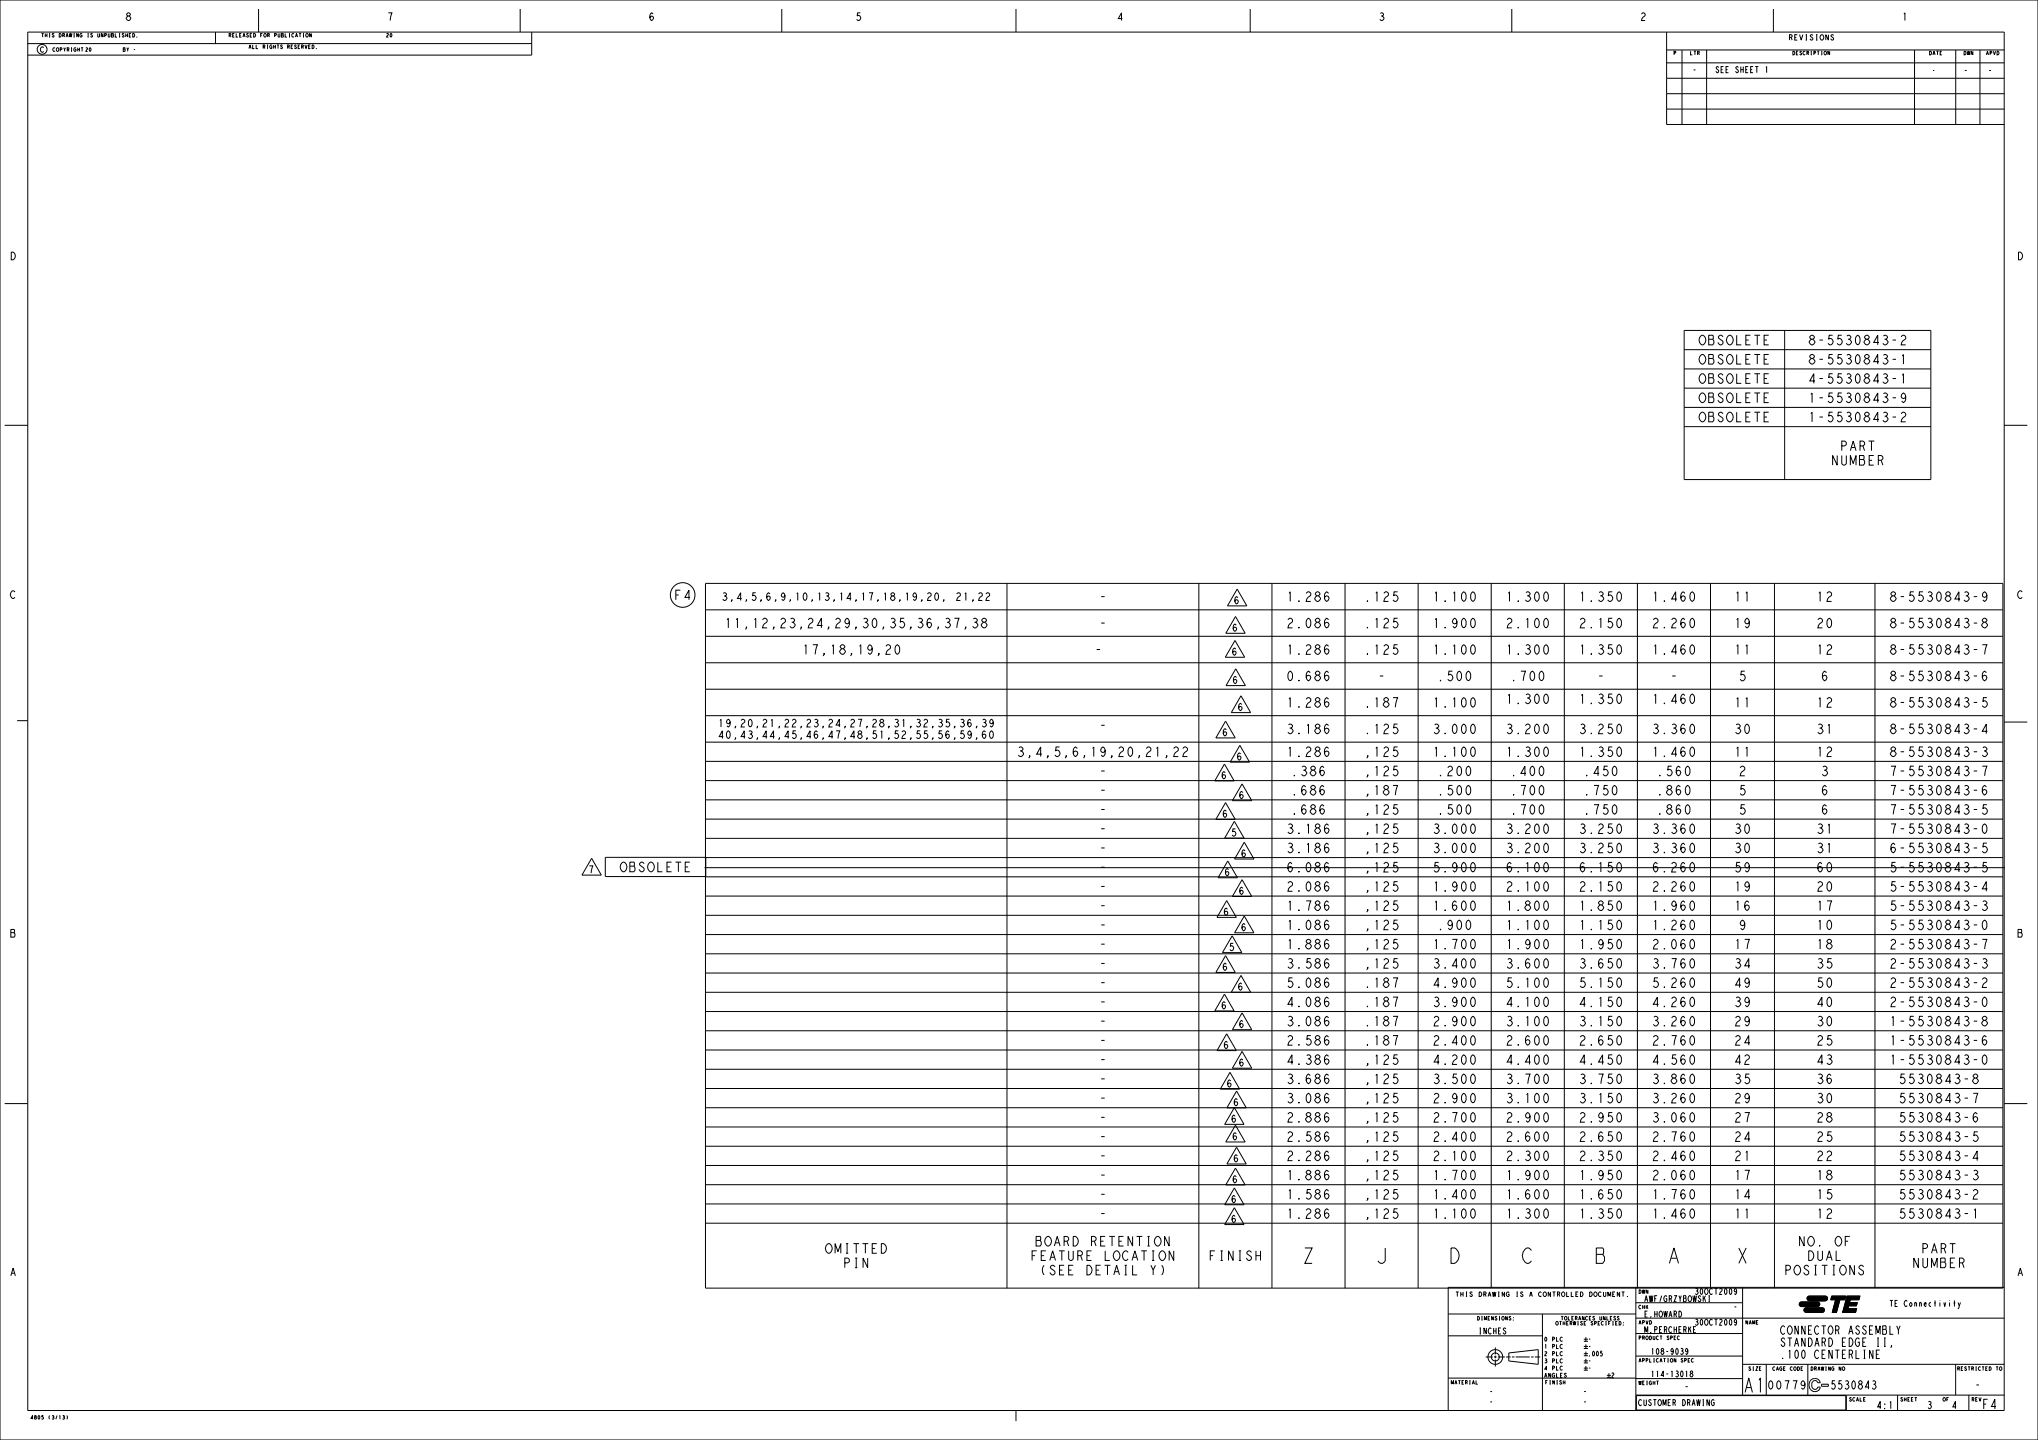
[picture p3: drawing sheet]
<svg xmlns="http://www.w3.org/2000/svg" width="841mm" height="594mm" viewBox="0 0 841 594" stroke-linecap="round" stroke-linejoin="round" font-family="sans-serif">
<g fill="none" stroke="#000" stroke-width=".41">
<path d="M0 0h841v594h-841zM11.5 13.2h815.6v568.6h-815.6zM11.5 18h207.9M33.4 19.7h.9M33.9 19.7v1.5M51.2 14l-.5-.2a.59 .59 0 0 0-.1 .7 .59 .59 0 0 0 .6 .3l-.3 .5-.5-.4M51.9 13.8v1.5M51.9 14.5h.7M52.6 13.8v1.5M53.3 14.5h.5M54.1 13.8h-.8v1.5h.8M54.8 13.8a.76 .76 0 0 1 .8 .7 .76 .76 0 0 1-.8 .8z"/>
<path d="M56.6 15.3h.1M88.9 13.2v4.8M106.7 3.7v9.5M123.4 13.8h.9M123.8 13.8v1.5M125.1 13.8h.3M125.1 15.3h.3M125.3 13.8v1.5M125.8 18.5l.5 1.6 .4-1.6M127.4 19.3h.4M128.1 18.5h-.7v1.6h.7M128.5 13.8v1.5l-.7-1.5v1.5"/>
<path d="M128.8 18.5a.76 .76 0 0 1 .8 .8 .76 .76 0 0 1-.8 .8zM130.6 20.1h.1M214.7 3.7v9.5M219.4 13.2v9.5h-207.9M322.6 3.7v9.5M419.3 3.7v9.5M515.9 3.7v9.5M623.9 3.7v9.5M687.7 13.2v38.2h139.3M731.8 3.7v9.5M754.5 14.3v2.2l-1.1-2.2v2.2M756.6 14.7l-.4-.4-.6 .4 1 1.1-.1 .6-.5 .1-.6-.5"/>
<path d="M55.2 20.4h.5M687.7 38.7h139.3M687.7 32.3h139.4M687.7 25.9h139.4M687.7 20.6h139.4M694.1 20.6v30.8M704.3 32.3v19.1M704.3 20.6v11.7M728.8 27.9l.2-.4v2.5M755 21.1v1.5l-.7-1.5v1.5M790.1 20.6l-.1 30.8M801.3 21.1h-.7v1.5h.7"/>
<path d="M807.1 20.6l-.1 30.8M817.1 20.6l-.1 30.8M824.1 21.1a.76 .76 0 0 1 .8 .8 .76 .76 0 0 1-.8 .7zM687.7 45h139.3M1.9 175.4h9.6M827.1 175.4h9.5M7.1 297.3h4.4M827.1 297.8h9.5M1.9 455.2h9.6M827.1 455.2h9.5M600.8 532.9h1.2M601.4 532.9v1.9"/>
<path d="M602.8 532.9v1.9M602.8 533.9h.9M603.7 532.9v1.9M604.9 532.9h.5M604.9 534.8h.5M605.2 532.9v1.9M666.4 532.9h-.9v1.9h.9M668.3 532.9v1.9l-.9-1.9v1.9M669.2 532.9h1.2M669.8 532.9v1.9M671.7 534.8h.1M675 531v50.8"/>
<path d="M675 537.4h44.1M702.8 534.5v2.5M703.3 535.3l.5 1.7M703.8 534.5l-1 1.4M705.1 537h.5M705.3 534.5v2.5M716.6 532.3l-.5 .6-.3-.2 .1-1 .2-.2 .4 .4 .1 1.2-.5 .9-.3-.4M719.1 531v44.5M742.8 537.3l.6-.3h6.6a.95 .95 0 0 1 .9 .9 .95 .95 0 0 1-.8 1l-6.7 .1a.95 .95 0 0 1-.8-.6 .95 .95 0 0 1 .2-1.1zM743.4 539l6.7-.1zM744.7 539.7l.7-.2h6.5a.95 .95 0 0 1 1 .8 .95 .95 0 0 1-.9 1l-6.6 .1a.95 .95 0 0 1-.9-.6 .95 .95 0 0 1 .2-1.1zM746 534.9l.6-.3h6.6a.95 .95 0 0 1 .9 .9 .95 .95 0 0 1-.8 1h-6.7a.95 .95 0 0 1-.8-.5 .95 .95 0 0 1 .2-1.1z"/>
<path d="M746.6 536.5h6.7zM750.1 538.9l-6.7 .1a.95 .95 0 0 1-.9-1 .95 .95 0 0 1 .9-1h6.6a.95 .95 0 0 1 .9 1 .95 .95 0 0 1-.9 1M753.3 536.5h-6.7a.95 .95 0 0 1-.9-.9 .95 .95 0 0 1 .9-1h6.6a.95 .95 0 0 1 .9 1 .95 .95 0 0 1-.9 .9M755.9 534.6h5.8l-.4 1.5h-2.1l-1.4 5.3h-1.7l1.4-5.3h-2zM762.2 534.6h5.3l-.4 1.5h-3.6l-3.1 5.3zM762.2 534.6h5.3l-.4 1.5h-3.6l-.3 1.2h3.2l-.3 1.3h-3.3l-.3 1.3h3.6l-.4 1.5h-5.3zM762.8 538.6l-.3 1.3h3.6l-.4 1.5h-5.3zM763.5 536.1l-.3 1.2h3.2l-.3 1.3h-3.3l-2.4 2.8zM806.1 537.5h.8M806.5 536.4v2.5M808 537.3l.5 1.4-.1 .7-.5 .4M809 537.3l-.5 1.4"/>
<path d="M827.1 531h-229.5v50.8M597.6 551h38.9M597.7 542h77.3M613.1 559.7h2.9M616.5 559.7h1.1M617.1 555.8v2.9M617.1 559.2v1.1M618.1 559.7h2.9M621.4 548.2l-.4-.4-.6 .4 1 1.2-.2 .7-.5 .2-.5-.6M621.5 559.7h1.9M622.6 558.1l12.2-1.4v6.1l-12.2-1.4zM623.5 543.3l-.5-.3a.59 .59 0 0 0-.1 .7 .59 .59 0 0 0 .6 .3l-.3 .6-.5-.4"/>
<path d="M623.9 559.7h1.1M624.6 543.5h.1M624.6 544.6h.1M625.5 559.7h5.8M631.8 559.7h1M633.4 559.7h2.2M636.5 542v39.8M644.8 551.9l-.4-.3a.79 .79 0 0 0-.7 .9 .79 .79 0 0 0 .9 .6l.2-.1M644.8 554.8l-.4-.2a.79 .79 0 0 0-.7 .8 .79 .79 0 0 0 .9 .7l.2-.1M644.8 557.8l-.4-.3a.79 .79 0 0 0-.7 .9 .79 .79 0 0 0 .9 .7l.2-.1M653.6 552.4h1.7M653.6 558.4h1.7"/>
<path d="M653.6 555.4h1.7M653.6 553.3h1.7M653.6 559.2h1.7M653.6 556.3h1.7M654.4 551.6v1.7M654.4 554.6v1.7M654.4 557.5v1.7M661.2 557.4h-.6l-.1 .8 .2-.2a.67 .67 0 0 1 .6 .7 .67 .67 0 0 1-.6 .7l-.3-.4M664.5 543.8h.5M665.2 543h-.7v1.5h.7M665.4 545.1h.4M665.4 546.6h.4"/>
<path d="M666.7 543.3l-.5-.3a.59 .59 0 0 0-.1 .7 .59 .59 0 0 0 .6 .3l-.3 .5-.5-.3M666.7 545.8h.5M667.4 545.1h-.7v1.5h.7M668.1 543.3l-.4-.3a.59 .59 0 0 0-.2 .7 .59 .59 0 0 0 .6 .3l-.2 .5-.6-.3M668.2 545.1a.76 .76 0 0 1 .8 .7 .76 .76 0 0 1-.8 .8zM670 545.6h.1M670 546.6h.1M675 543.7h152.1M675 550.1h44.1M675 559.4h44.1M680.7 544.7a.76 .76 0 0 1 .9 .8 .76 .76 0 0 1-.9 .8zM690.9 551.9h.4"/>
<path d="M691.6 551.1h-.7v1.5h.7M692.8 540.8a1.26 1.26 0 0 1 1.2 1.3 1.26 1.26 0 0 1-1.2 1.2zM693 551.3l-.2-.2a.7 .7 0 0 0-.7 .8 .7 .7 0 0 0 .8 .6l.1-.1M696.5 557l-.5 .7-.4-.2 .2-1.1 .2-.2 .4 .4 .1 1.3-.5 .8-.4-.4M697.3 548.1l.5 1.6M697.8 547.2l-1 1.5M698.8 548.5h.7M699.8 547.2h-1v2.5h1M716.6 545l-.5 .6-.3-.2 .1-1 .2-.2 .4 .4 .1 1.2-.5 .9-.3-.4M725.5 544.7h-.7v1.6h.7M745.4 541.4l6.6-.1zM752 541.4h-6.6a.95 .95 0 0 1-1-1 .95 .95 0 0 1 1-.9h6.5a.95 .95 0 0 1 1 .9 .95 .95 0 0 1-1 1"/>
<path d="M772.9 556.9v3.5l-1.4-3.5v3.5M774.3 558.7h.9M774.6 555.4h.7M775 551.9v3.5M775.7 556.9h-1.4v3.5h1.4M776.9 546.9h1.2l.2 .3-.2 1.2 .4 1.4-.4 .6h-1.2zM776.9 548.4h1.2M777.4 555.4h.7M777.4 551.9h.7M777.8 551.9v3.5M779.9 546.9v3.5h1.4M780.6 555.4l-.2-.3 .2 .3-.4 .6"/>
<path d="M782.7 546.9l.7 1.8v1.7M784.1 546.9l-.7 1.8M597.6 568.5h77.5M609.1 569.5v1.5h.7M617.1 560.8v2.9M644.8 560.8l-.4-.3a.79 .79 0 0 0-.7 .9 .79 .79 0 0 0 .9 .7l.2-.2M644.8 563.8l-.4-.3a.79 .79 0 0 0-.7 .9 .79 .79 0 0 0 .9 .7l.2-.2M645.1 570.2h.7M645.8 569.5v1.5M646.4 566.8l-.5-.3-.3 .4a.75 .75 0 0 1 .6 .5 .75 .75 0 0 1-.1 .8l-.6-.4M653.6 564.3h1.7M653.6 561.4h1.7"/>
<path d="M653.6 565.2h1.7M653.6 562.2h1.7M654.4 560.5v1.7M654.4 563.5v1.7M663.1 567.3h1.7M663.1 568.2h1.7M663.9 566.5v1.7M675 575.5h152.1M675 568.7h44.1M675.2 575.7h86.5v5.9h-86.5zM683.5 569.7h.9M684 569.7v1.5"/>
<path d="M695.2 561.1l.6-.1v-.5l-.6-.1v1.5M696.6 561.1h.5M697.4 560.4h-.8v1.5h.8M697.9 566.5l-.4-.4 .4-.6 .6 .4-.4 .6M698.8 560.6l-.3-.2a.7 .7 0 0 0-.6 .8 .7 .7 0 0 0 .8 .6l.1-.1M705.4 577.3v2.5l-1-2.5v2.5M707.4 577.7l-.4-.4a1.33 1.33 0 0 0-.9 1.3 1.33 1.33 0 0 0 .9 1.2l.4-.4v-.8h-.5M719.1 562.8h108M726.8 563.8h-.8v1.5h.8M728.9 562.8v12.7M741.8 563.8a.76 .76 0 0 1 .8 .8 .76 .76 0 0 1-.8 .7zM743.2 564.6h.5"/>
<path d="M744 563.8h-.8v1.5h.8M744.8 570.7l-.2 .6-.6 .3-.6-.3a1.27 1.27 0 0 1 .6-1.7l.4 .3a2.21 2.21 0 0 1-.4 3.2l-.6-.6M746 562.8v12.7M747.3 569.2l.8-.4 1.2-.1 .8 .2 .7 .7 .3 .8h-1l-.5-.7-.8-.2-.8 .4-.3 .8 .1 1.5 .7 .8h1l.6-.8h1l-.9 1.5-1.7 .3-1.5-1-.5-1.9zM754.5 571h-2.8v.9h2.8M759.7 563.8v1.5l-.8-1.5v1.5M761.9 575.5v6.3M769 577.3h.5M769.8 576.5h-.8v1.5h.8M772.8 569.8l.3-.3 .7 .3 .2 .6-.5 .6a.95 .95 0 0 1 .6 1.3 .95 .95 0 0 1-1.3 .5l-.2-.3M773.1 571h.4M783.1 575.5v6.3"/>
<path d="M790.1 576.5h.9M790.6 576.5v1.5M812.5 575.5v6.3M823.7 563.8h.9M824.1 563.8v1.5M25.9 584h.6l-.2 .5a.42 .42 0 0 1 .2 .7 .42 .42 0 0 1-.7 0M26.1 584.5h.2M27.5 583.9l.3 .9-.3 .6M419.3 581.8v4.4"/>
<circle cx="126.7" cy="14.5" r=".68"/>
<circle cx="17.4" cy="20.4" r="2.03"/>
<circle cx="753.2" cy="21.8" r=".68"/>
<circle cx="617.1" cy="559.7" r="3"/>
<circle cx="617.1" cy="559.7" r="1.66"/>
<circle cx="698" cy="567.4" r=".65"/>
<circle cx="760.8" cy="564.5" r=".68"/>
<circle cx="825.6" cy="564.5" r=".68"/>
</g>
<path d="M742.8 537.3l.6-.3h6.6a.95 .95 0 0 1 .9 .9 .95 .95 0 0 1-.8 1l-6.7 .1a.95 .95 0 0 1-.8-.6 .95 .95 0 0 1 .2-1.1zM744.7 539.7l.7-.2h6.5a.95 .95 0 0 1 1 .8 .95 .95 0 0 1-.9 1l-6.6 .1a.95 .95 0 0 1-.9-.6 .95 .95 0 0 1 .2-1.1zM746 534.9l.6-.3h6.6a.95 .95 0 0 1 .9 .9 .95 .95 0 0 1-.8 1h-6.7a.95 .95 0 0 1-.8-.5 .95 .95 0 0 1 .2-1.1zM755.9 534.6h5.8l-.4 1.5h-2.1l-1.4 5.3h-1.7l1.4-5.3h-2zM762.8 538.6l-.3 1.3h3.6l-.4 1.5h-5.3zM763.5 536.1l-.3 1.2h3.2l-.3 1.3h-3.3l-2.4 2.8zM762.2 534.6h5.3l-.4 1.5h-3.6l-3.1 5.3z" fill="#000"/>
<!-- layer: DRAFT_ENTITY -->
<path d="M290.7 357.9h536.6M807 562.8v12.7" fill="none" stroke="#000" stroke-width=".41"/>
<!-- layer: DWG_TABLE -->
<g fill="none" stroke="#000" stroke-width=".41">
<path d="M695 136.3h101.8v61.5h-101.8zM701.8 138.6l.5-.3a2.02 2.02 0 0 1 1.6 2 2.02 2.02 0 0 1-1.6 2l-.5-.4a2.29 2.29 0 0 1 0-3.3zM729.9 138.3h-1.9v4h1.9M736.5 136.3v61.5M747.5 139.9l-.7-.6a.99 .99 0 0 1 1.2-1l.7 .7-.7 .9M784.5 139l.7-.7h.5l.7 .7a1.53 1.53 0 0 1-1.2 1.6l-.7 1.7h1.9M695 152.2h101.8M695 144.2h101.8M701.8 154.5l.5-.3a2.02 2.02 0 0 1 1.6 1.9 2.02 2.02 0 0 1-1.6 2l-.5-.3a2.29 2.29 0 0 1 0-3.3zM701.8 146.6l.5-.4a2.02 2.02 0 0 1 1.6 2 2.02 2.02 0 0 1-1.6 2l-.5-.3a2.29 2.29 0 0 1 0-3.3zM729.9 154.2h-1.9v3.9h1.9M729.9 146.2h-1.9v4h1.9"/>
<path d="M747.5 147.9l-.7-.7a.99 .99 0 0 1 1.2-1l.7 .7-.7 1M748.9 157.1h-2.1l1.7-2.9v3.9M785 146.9l.5-.7v4M785 154.8l.5-.6v3.9M695 176h101.8M695 168.1h101.8M695 160.1h101.8M701.8 170.4l.5-.4a2.02 2.02 0 0 1 1.6 2 2.02 2.02 0 0 1-1.6 2l-.5-.3a2.29 2.29 0 0 1 0-3.3zM701.8 162.4l.5-.3a2.02 2.02 0 0 1 1.6 2 2.02 2.02 0 0 1-1.6 2l-.5-.4a2.29 2.29 0 0 1 0-3.3zM729.9 170h-1.9v4h1.9M729.9 162.1h-1.9v4h1.9M747.3 162.8l.5-.7v4"/>
<path d="M747.3 170.7l.5-.7v4M784.5 170.7l.7-.7h.5l.7 .7a1.53 1.53 0 0 1-1.2 1.7l-.7 1.6h1.9M786.4 163.4l-.2 .7-.7 .3-.7-.3a1.44 1.44 0 0 1 .7-2l.4 .3a2.51 2.51 0 0 1-.4 3.7l-.7-.7M291.1 240.6h535.4v290.8h-535.4zM291.1 251.6h535.4M298.5 244.8l.7-.3 .6 .5-.6 .8a.88 .88 0 0 1 .6 1.4 .88 .88 0 0 1-1.5 0M298.8 245.8h.4M300.1 255.7l.4-.7v4M302.1 247.7l-.2-.3 .2 .3-.4 .5M303.8 255.7l.5-.7v4M306 246.9h-1.7l1.3-2.4v3.2M401.6 247.7l-.2-.3 .2 .3-.4 .5"/>
<path d="M401.6 255.4l.5-.4a.99 .99 0 0 1 1.2 1l-.7 .7a1.1 1.1 0 0 1 .6 1.7 1.1 1.1 0 0 1-1.8-.1M402.1 256.7h.5M403.9 245l.9-.5 .6 .5-.2 .8a2.16 2.16 0 0 0-1.3 1.9h1.5M405.9 256.7l-.7-.7a.99 .99 0 0 1 1.2-1l.7 .7-.7 1M406.9 245l.9-.5 .6 .5-.2 .8a2.16 2.16 0 0 0-1.3 1.9h1.5M415.5 240.6v290.8M494.7 240.6v290.8M524.9 240.6v290.8M555 240.6v290.8M585.2 240.6v290.8M615.4 240.6v290.8M645.5 240.6v290.8"/>
<path d="M675.7 240.6v290.8M705.9 240.6v290.8M732.2 240.6v290.8M773.7 240.6v290.8M781 256.7l-.7-.7a.99 .99 0 0 1 1.2-1l.7 .7-.7 1M781 245.8l-.7-.7a.99 .99 0 0 1 1.2-1l.7 .7-.7 1M818.7 256.7l-.7-.7a.99 .99 0 0 1 1.2-1l.7 .7-.7 1M819.9 245.4l-.2 .7-.7 .3-.7-.3a1.44 1.44 0 0 1 .7-2l.4 .3a2.51 2.51 0 0 1-.4 3.7l-.7-.7M291.1 273.4h535.4M291.1 262.5h535.4M332.1 266.6l.5-.7v4M369.8 266.3l.5-.4 .5 .4a2.51 2.51 0 0 1-.5 3.6l-.5-.3a2.75 2.75 0 0 1 0-3.3z"/>
<path d="M781 278.5l-.7-.6a.99 .99 0 0 1 1.2-1l.7 .6-.7 1M781 267.6l-.7-.7a.99 .99 0 0 1 1.2-1l.7 .7-.7 1M818 265.9h1.9l-.9 4M819.7 277.5l-.7-.6-.5 .3a2.51 2.51 0 0 0 .5 3.6 1.23 1.23 0 0 0 .8-1.1 1.23 1.23 0 0 0-.8-1.2l-.7 .3-.3 .7M291.1 295.2h535.4M291.1 284.3h535.4M297.2 297.2l.3-.5v3.2M301.3 297.8l-.2 .5-.6 .3-.5-.3a1.15 1.15 0 0 1 .5-1.6l.4 .3a2.01 2.01 0 0 1-.4 2.9l-.5-.5M303.6 299.9l-.2-.3 .2 .3-.4 .5M403.1 299.9l-.2-.3 .2 .3-.4 .5M405.5 297l.4-.3 .8 .3 .2 .5-.6 .5a.88 .88 0 0 1 .5 1.4 .88 .88 0 0 1-1.4 0M405.9 298h.4"/>
<path d="M409.9 297.8l-.2 .5-.6 .3-.5-.3a1.15 1.15 0 0 1 .5-1.6l.4 .3a2.01 2.01 0 0 1-.4 2.9l-.5-.5M781 289.4l-.7-.6a.99 .99 0 0 1 1.2-1l.7 .6-.7 1M819.9 287.8h-1.4l-.2 1.6a1.2 1.2 0 0 1 1.8 1 1.2 1.2 0 0 1-1.8 1l-.3-.3M291.1 314.1h535.4M291.1 306.1h535.4M298.5 303.8h-1.7l1.3-2.3v3.1M300.2 301.7l.3-.2 .4 .2a2.01 2.01 0 0 1-.4 2.9l-.3-.2a2.2 2.2 0 0 1 0-2.7zM303.6 304.6l-.2-.2 .2 .2-.4 .6M403.1 304.6l-.2-.2 .2 .2-.4 .6M406.7 302l-.6-.5-.4 .2a2.01 2.01 0 0 0 .4 2.9 .99 .99 0 0 0 .7-.9 .99 .99 0 0 0-.7-.9l-.6 .3-.1 .5M408.8 301.7l.3-.2 .4 .2a2.01 2.01 0 0 1-.4 2.9l-.3-.2a2.2 2.2 0 0 1 0-2.7zM420.5 308.4l.5-.3a.99 .99 0 0 1 1.1 1l-.7 .7a1.1 1.1 0 0 1 .7 1.7 1.1 1.1 0 0 1-1.8-.1"/>
<path d="M421 309.8h.4M484.3 308.8l.8-.7h.4l.7 .7a1.53 1.53 0 0 1-1.1 1.6l-.8 1.7h1.9M488.1 308.8l.7-.7h.5l.7 .7a1.53 1.53 0 0 1-1.2 1.6l-.7 1.7h1.9M780.3 316.1h1.9l-.9 3.9M781 309.8l-.7-.7a.99 .99 0 0 1 1.2-1l.7 .7-.7 1M781 300.3l-.7-.6a.99 .99 0 0 1 1.2-1l.7 .7-.7 .9M818 316.1h1.9l-.9 3.9M818.3 308.4l.4-.3a.99 .99 0 0 1 1.2 1l-.7 .7a1.1 1.1 0 0 1 .7 1.7 1.1 1.1 0 0 1-1.9-.1M818.7 309.8h.5M820.1 301.7h-2.1l1.7-3v4M291.1 337.9h535.4M291.1 329.9h535.4"/>
<path d="M291.1 322h535.4M780.3 339.9h1.9l-.9 3.9M780.3 331.9h1.9l-.9 4M780.3 324h1.9l-.9 4M819.7 324.7l-.7-.7-.5 .3a2.51 2.51 0 0 0 .5 3.7 1.23 1.23 0 0 0 .8-1.2 1.23 1.23 0 0 0-.8-1.2l-.7 .4-.3 .6M819.9 331.9h-1.4l-.2 1.7a1.2 1.2 0 0 1 1.8 1 1.2 1.2 0 0 1-1.8 1l-.3-.4M249.8 353.7h41.5v7.9h-41.5zM256.6 356l.5-.4a2.02 2.02 0 0 1 1.6 2 2.02 2.02 0 0 1-1.6 2l-.5-.3a2.29 2.29 0 0 1 0-3.3zM284.7 355.6h-1.9v4h1.9M291.1 353.8h535.4M291.1 345.8h535.4M782 348.5l-.7-.7-.5 .3a2.51 2.51 0 0 0 .5 3.7 1.23 1.23 0 0 0 .8-1.2 1.23 1.23 0 0 0-.8-1.1l-.7 .3-.3 .6"/>
<path d="M782.2 355.7h-1.4l-.2 1.7a1.2 1.2 0 0 1 1.8 1 1.2 1.2 0 0 1-1.8 1l-.3-.4M818.5 340.2l.5-.3 .4 .3a2.51 2.51 0 0 1-.4 3.6l-.5-.3a2.75 2.75 0 0 1 0-3.3zM819.9 355.7h-1.4l-.2 1.7a1.2 1.2 0 0 1 1.8 1 1.2 1.2 0 0 1-1.8 1l-.3-.4M819.9 347.8h-1.4l-.2 1.7a1.2 1.2 0 0 1 1.8 .9 1.2 1.2 0 0 1-1.8 1l-.3-.3M291.1 377.6h535.4M291.1 369.6h535.4M291.1 361.7h535.4M782.2 379.6h-1.4l-.2 1.6a1.2 1.2 0 0 1 1.8 1 1.2 1.2 0 0 1-1.8 1l-.3-.3M782.2 371.6h-1.4l-.2 1.7a1.2 1.2 0 0 1 1.8 1 1.2 1.2 0 0 1-1.8 1l-.3-.4M782.2 363.7h-1.4l-.2 1.6a1.2 1.2 0 0 1 1.8 1 1.2 1.2 0 0 1-1.8 1l-.3-.3M818.3 371.9l.4-.3a.99 .99 0 0 1 1.2 1l-.7 .7a1.1 1.1 0 0 1 .7 1.7 1.1 1.1 0 0 1-1.9-.1M818.5 379.9l.5-.3 .4 .3a2.51 2.51 0 0 1-.4 3.6l-.5-.3a2.75 2.75 0 0 1 0-3.3z"/>
<path d="M818.7 373.3h.5M820.1 366.7h-2.1l1.7-3v3.9M291.1 393.4h535.4M291.1 385.5h535.4M780.3 396.1l.7-.7h.5l.7 .7a1.53 1.53 0 0 1-1.2 1.6l-.7 1.7h1.9M780.3 388.2l.7-.7h.5l.7 .7a1.53 1.53 0 0 1-1.2 1.6l-.7 1.7h1.9M818 387.5h1.9l-.9 4M818.3 395.8l.4-.4a.99 .99 0 0 1 1.2 1l-.7 .7a1.1 1.1 0 0 1 .7 1.7 1.1 1.1 0 0 1-1.9-.1M818.7 397.1h.5M291.1 417.3h535.4M291.1 409.3h535.4M291.1 401.4h535.4"/>
<path d="M780.3 412l.7-.7h.5l.7 .7a1.53 1.53 0 0 1-1.2 1.6l-.7 1.7h1.9M780.3 404l.7-.6h.5l.7 .6a1.53 1.53 0 0 1-1.2 1.7l-.7 1.6h1.9M780.8 419.9l.5-.7v4M818 404l.7-.6h.5l.7 .6a1.53 1.53 0 0 1-1.2 1.7l-.7 1.6h1.9M818.5 411.6l.5-.3 .4 .3a2.51 2.51 0 0 1-.4 3.7l-.5-.4a2.75 2.75 0 0 1 0-3.3zM291.1 433.1h535.4M291.1 425.2h535.4M780.8 427.8l.5-.6v3.9M780.8 435.8l.5-.7v4M818.5 435.4l.5-.3 .4 .3a2.51 2.51 0 0 1-.4 3.7l-.5-.3a2.75 2.75 0 0 1 0-3.4zM818.7 420.9l-.7-.7a.99 .99 0 0 1 1.2-1l.7 .7-.7 1M819.7 427.8l-.7-.6-.5 .3a2.51 2.51 0 0 0 .5 3.6 1.23 1.23 0 0 0 .8-1.1 1.23 1.23 0 0 0-.8-1.2l-.7 .4-.3 .6"/>
<path d="M291.1 456.9h535.4M291.1 449h535.4M291.1 441.1h535.4M786 458.9h-1.4l-.3 1.7a1.2 1.2 0 0 1 1.9 1 1.2 1.2 0 0 1-1.9 1l-.2-.4M786 451h-1.4l-.3 1.6a1.2 1.2 0 0 1 1.9 1 1.2 1.2 0 0 1-1.9 1l-.2-.3M786 443.1h-1.4l-.3 1.6a1.2 1.2 0 0 1 1.9 1 1.2 1.2 0 0 1-1.9 1l-.2-.3M814.3 451h1.8l-.9 4M815 444.7l-.7-.7a.99 .99 0 0 1 1.1-.9l.7 .6-.7 1M815.9 459.6l-.7-.7-.5 .4a2.51 2.51 0 0 0 .5 3.6 1.23 1.23 0 0 0 .8-1.2 1.23 1.23 0 0 0-.8-1.1l-.7 .3-.2 .7M291.1 472.8h535.4M291.1 464.9h535.4M786 474.8h-1.4l-.3 1.7a1.2 1.2 0 0 1 1.9 .9 1.2 1.2 0 0 1-1.9 1l-.2-.3"/>
<path d="M786 466.9h-1.4l-.3 1.6a1.2 1.2 0 0 1 1.9 1 1.2 1.2 0 0 1-1.9 1l-.2-.3M816.1 466.9h-1.4l-.2 1.6a1.2 1.2 0 0 1 1.9 1 1.2 1.2 0 0 1-1.9 1l-.2-.3M816.4 477.8h-2.1l1.6-3v4M291.1 496.6h535.4M291.1 488.7h535.4M291.1 480.8h535.4M786 498.6h-1.4l-.3 1.7a1.2 1.2 0 0 1 1.9 1 1.2 1.2 0 0 1-1.9 1l-.2-.4M786 490.7h-1.4l-.3 1.6a1.2 1.2 0 0 1 1.9 1 1.2 1.2 0 0 1-1.9 1l-.2-.3M786 482.7h-1.4l-.3 1.7a1.2 1.2 0 0 1 1.9 1 1.2 1.2 0 0 1-1.9 1l-.2-.4M814.3 491.3l.7-.6h.4l.7 .6a1.53 1.53 0 0 1-1.1 1.7l-.7 1.6h1.8M814.5 483.1l.5-.4a.99 .99 0 0 1 1.1 1l-.7 .7a1.1 1.1 0 0 1 .7 1.7 1.1 1.1 0 0 1-1.8-.1M815 484.4h.4"/>
<path d="M291.1 504.6h535.4M341.3 513.3l.5-.3a2.02 2.02 0 0 1 1.6 2 2.02 2.02 0 0 1-1.6 2l-.5-.4a2.29 2.29 0 0 1 0-3.3zM363.7 513a1.99 1.99 0 0 1 2.1 2 1.99 1.99 0 0 1-2.1 2zM425.9 518h1.2M427.6 510h1.6l.2 .4-.2 1.3 .5 .6v1l-.5 .7h-1.6zM427.6 511.7h1.6M427.8 516h-1.9v3.9M482.5 510v4l-1.9-4v4M484.3 516v3.9l-1.8-3.9v3.9M430.9 521.9a3.1 3.1 0 0 0 0 4M479.4 521.9a3.1 3.1 0 0 1 0 4M737 523.9h1.1l.5-.3 .2-.3-.2-1-.5-.4h-1.1v4"/>
<path d="M769 522.6l-.7-.7a.99 .99 0 0 0-1.2 1l.7 .7a1.34 1.34 0 0 1 1 2l-1 .3-.9-1"/>
<circle cx="747.8" cy="149.1" r="1.1"/>
<circle cx="747.8" cy="141.2" r="1.1"/>
<circle cx="406.1" cy="257.9" r="1.1"/>
<circle cx="781.3" cy="257.9" r="1.1"/>
<circle cx="781.3" cy="247" r="1.1"/>
<circle cx="819" cy="257.9" r="1.1"/>
<circle cx="781.3" cy="268.8" r="1.1"/>
<circle cx="781.3" cy="279.8" r="1.1"/>
<circle cx="781.3" cy="290.7" r="1.1"/>
<circle cx="781.3" cy="311" r="1.1"/>
<circle cx="781.3" cy="301.6" r="1.1"/>
<circle cx="819" cy="422.1" r="1.1"/>
<circle cx="815.2" cy="445.9" r="1.1"/>
</g>
<!-- layer: NOTE -->
<circle cx="281.7" cy="245.4" r="5.1" fill="none" stroke="#000" stroke-width=".41"/>
<!-- layer: SYMBOL -->
<g fill="none" stroke="#000" stroke-width=".41">
<path d="M509.8 254.3l4 6.9h-8zM510.5 243l4 6.9h-8zM509.6 264.2l4 6.9h-8zM509.9 275.9l4 6.9h-8zM505.7 297.5l4 6.9h-8zM512.1 287l4 7h-8zM505.3 315.2l4 6.9h-8zM511.6 307.5l4 6.9h-8zM505.7 331.1l4 6.9h-8zM509.4 338.8l4 6.9h-8zM512.6 323.4l4 6.9h-8zM244.1 354.1l4 6.9h-8z"/>
<path d="M506.6 355.1l4 7h-8zM513.5 347.4l4 7h-8zM506.2 371.5l4 6.9h-8zM512.6 362.9l4 6.9h-8zM513.5 377.9l4 6.9h-8zM505.7 394.2l4 6.9h-8zM508.5 386l4 7h-8zM505.3 410.1l4 6.9h-8zM512.1 402.4l4 6.9h-8zM512.6 417.8l4 6.9h-8zM506.2 426.4l4 7h-8zM512.6 433.7l4 6.9h-8z"/>
<path d="M507.6 442.3l4 7h-8zM509.4 456.9l4 6.9h-8zM510.3 450.1l4 6.9h-8zM509.8 464.1l4 7h-8zM510.3 473.2l4 7h-8zM509.4 498.2l4 6.9h-8zM509.4 490l4 7h-8zM509.8 481.9l4 6.9h-8z"/>
</g>
<g font-size="8.3">
<text x="537.5" y="521.1">Z</text>
<text x="567.6" y="521.1">J</text>
<text x="597.8" y="521.1">D</text>
<text x="628" y="521.1">C</text>
<text x="658.1" y="521.1">B</text>
<text x="688.3" y="521.1">A</text>
<text x="716.6" y="521.1">X</text>
</g>
<text font-size="7.8" x="719.3" y="574.4">A1</text>
<g font-size="5.2">
<text x="703.3" y="142.3">OBSOLETE</text>
<text x="749.6" y="142.3">8-5530843-2</text>
<text x="703.3" y="150.2">OBSOLETE</text>
<text x="749.6" y="150.2">8-5530843-1</text>
<text x="703.3" y="158.1">OBSOLETE</text>
<text x="749.6" y="158.1">4-5530843-1</text>
<text x="703.3" y="166.1">OBSOLETE</text>
<text x="749.6" y="166.1">1-5530843-9</text>
<text x="703.3" y="174">OBSOLETE</text>
<text x="749.6" y="174">1-5530843-2</text>
<text x="760.4" y="185.9">PART</text>
<text x="757.3" y="191.9">NUMBER</text>
<text x="277.9" y="247.4">F4</text>
<text x="453.6" y="248.1">-</text>
<text x="532.2" y="248.1">1.286</text>
<text x="563.9" y="248.1">.125</text>
<text x="592.5" y="248.1">1.100</text>
<text x="622.7" y="248.1">1.300</text>
<text x="652.9" y="248.1">1.350</text>
<text x="683" y="248.1">1.460</text>
<text x="716" y="248.1">11</text>
<text x="749.9" y="248.1">12</text>
<text x="783.1" y="248.1">8-5530843-9</text>
<text x="308.4" y="259">11,12,23,24,29,30,35,36,37,38</text>
<text x="453.6" y="259">-</text>
<text x="532.2" y="259">2.086</text>
<text x="563.9" y="259">.125</text>
<text x="592.5" y="259">1.900</text>
<text x="622.7" y="259">2.100</text>
<text x="652.9" y="259">2.150</text>
<text x="683" y="259">2.260</text>
<text x="716" y="259">19</text>
<text x="749.9" y="259">20</text>
<text x="783.1" y="259">8-5530843-8</text>
<text x="334.8" y="269.9">17,18,19,20</text>
<text x="452" y="269.9">-</text>
<text x="532.2" y="269.9">1.286</text>
<text x="563.9" y="269.9">.125</text>
<text x="592.5" y="269.9">1.100</text>
<text x="622.7" y="269.9">1.300</text>
<text x="652.9" y="269.9">1.350</text>
<text x="683" y="269.9">1.460</text>
<text x="716" y="269.9">11</text>
<text x="749.9" y="269.9">12</text>
<text x="783.1" y="269.9">8-5530843-7</text>
<text x="532.2" y="280.8">0.686</text>
<text x="568.6" y="280.8">-</text>
<text x="594.1" y="280.8">.500</text>
<text x="624.3" y="280.8">.700</text>
<text x="659.1" y="280.8">-</text>
<text x="689.2" y="280.8">-</text>
<text x="717.5" y="280.8">5</text>
<text x="751.4" y="280.8">6</text>
<text x="783.1" y="280.8">8-5530843-6</text>
<text x="532.2" y="291.7">1.286</text>
<text x="563.9" y="291.7">.187</text>
<text x="592.5" y="291.7">1.100</text>
<text x="622.7" y="290.3">1.300</text>
<text x="652.9" y="290.3">1.350</text>
<text x="683" y="290.3">1.460</text>
<text x="716" y="291.7">11</text>
<text x="749.9" y="291.7">12</text>
<text x="783.1" y="291.7">8-5530843-5</text>
<text x="453.6" y="301.2">-</text>
<text x="532.2" y="302.7">3.186</text>
<text x="563.9" y="302.7">.125</text>
<text x="592.5" y="302.7">3.000</text>
<text x="622.7" y="302.7">3.200</text>
<text x="652.9" y="302.7">3.250</text>
<text x="683" y="302.7">3.360</text>
<text x="716" y="302.7">30</text>
<text x="749.9" y="302.7">31</text>
<text x="783.1" y="302.7">8-5530843-4</text>
<text x="425.7" y="312.1">3,4,5,6,19,20,21,22</text>
<text x="532.2" y="312.1">1.286</text>
<text x="563.9" y="312.1">,125</text>
<text x="592.5" y="312.1">1.100</text>
<text x="622.7" y="312.1">1.300</text>
<text x="652.9" y="312.1">1.350</text>
<text x="683" y="312.1">1.460</text>
<text x="716" y="312.1">11</text>
<text x="749.9" y="312.1">12</text>
<text x="783.1" y="312.1">8-5530843-3</text>
<text x="453.6" y="320">-</text>
<text x="533.8" y="320">.386</text>
<text x="563.9" y="320">,125</text>
<text x="594.1" y="320">.200</text>
<text x="624.3" y="320">.400</text>
<text x="654.4" y="320">.450</text>
<text x="684.6" y="320">.560</text>
<text x="717.5" y="320">2</text>
<text x="751.4" y="320">3</text>
<text x="783.1" y="320">7-5530843-7</text>
<text x="453.6" y="328">-</text>
<text x="533.8" y="328">.686</text>
<text x="563.9" y="328">,187</text>
<text x="594.1" y="328">.500</text>
<text x="624.3" y="328">.700</text>
<text x="654.4" y="328">.750</text>
<text x="684.6" y="328">.860</text>
<text x="717.5" y="328">5</text>
<text x="751.4" y="328">6</text>
<text x="783.1" y="328">7-5530843-6</text>
<text x="453.6" y="335.9">-</text>
<text x="533.8" y="335.9">.686</text>
<text x="563.9" y="335.9">,125</text>
<text x="594.1" y="335.9">.500</text>
<text x="624.3" y="335.9">.700</text>
<text x="654.4" y="335.9">.750</text>
<text x="684.6" y="335.9">.860</text>
<text x="717.5" y="335.9">5</text>
<text x="751.4" y="335.9">6</text>
<text x="783.1" y="335.9">7-5530843-5</text>
<text x="453.6" y="343.8">-</text>
<text x="532.2" y="343.8">3.186</text>
<text x="563.9" y="343.8">,125</text>
<text x="592.5" y="343.8">3.000</text>
<text x="622.7" y="343.8">3.200</text>
<text x="652.9" y="343.8">3.250</text>
<text x="683" y="343.8">3.360</text>
<text x="716" y="343.8">30</text>
<text x="749.9" y="343.8">31</text>
<text x="783.1" y="343.8">7-5530843-0</text>
<text x="453.6" y="351.8">-</text>
<text x="532.2" y="351.8">3.186</text>
<text x="563.9" y="351.8">,125</text>
<text x="592.5" y="351.8">3.000</text>
<text x="622.7" y="351.8">3.200</text>
<text x="652.9" y="351.8">3.250</text>
<text x="683" y="351.8">3.360</text>
<text x="716" y="351.8">30</text>
<text x="749.9" y="351.8">31</text>
<text x="783.1" y="351.8">6-5530843-5</text>
<text x="258.1" y="359.6">OBSOLETE</text>
<text x="453.6" y="359.7">-</text>
<text x="532.2" y="359.7">6.086</text>
<text x="563.9" y="359.7">,125</text>
<text x="592.5" y="359.7">5.900</text>
<text x="622.7" y="359.7">6.100</text>
<text x="652.9" y="359.7">6.150</text>
<text x="683" y="359.7">6.260</text>
<text x="716" y="359.7">59</text>
<text x="749.9" y="359.7">60</text>
<text x="783.1" y="359.7">5-5530843-5</text>
<text x="453.6" y="367.6">-</text>
<text x="532.2" y="367.6">2.086</text>
<text x="563.9" y="367.6">,125</text>
<text x="592.5" y="367.6">1.900</text>
<text x="622.7" y="367.6">2.100</text>
<text x="652.9" y="367.6">2.150</text>
<text x="683" y="367.6">2.260</text>
<text x="716" y="367.6">19</text>
<text x="749.9" y="367.6">20</text>
<text x="783.1" y="367.6">5-5530843-4</text>
<text x="453.6" y="375.6">-</text>
<text x="532.2" y="375.6">1.786</text>
<text x="563.9" y="375.6">,125</text>
<text x="592.5" y="375.6">1.600</text>
<text x="622.7" y="375.6">1.800</text>
<text x="652.9" y="375.6">1.850</text>
<text x="683" y="375.6">1.960</text>
<text x="716" y="375.6">16</text>
<text x="749.9" y="375.6">17</text>
<text x="783.1" y="375.6">5-5530843-3</text>
<text x="453.6" y="383.5">-</text>
<text x="532.2" y="383.5">1.086</text>
<text x="563.9" y="383.5">,125</text>
<text x="594.1" y="383.5">.900</text>
<text x="622.7" y="383.5">1.100</text>
<text x="652.9" y="383.5">1.150</text>
<text x="683" y="383.5">1.260</text>
<text x="717.5" y="383.5">9</text>
<text x="749.9" y="383.5">10</text>
<text x="783.1" y="383.5">5-5530843-0</text>
<text x="453.6" y="391.5">-</text>
<text x="532.2" y="391.5">1.886</text>
<text x="563.9" y="391.5">,125</text>
<text x="592.5" y="391.5">1.700</text>
<text x="622.7" y="391.5">1.900</text>
<text x="652.9" y="391.5">1.950</text>
<text x="683" y="391.5">2.060</text>
<text x="716" y="391.5">17</text>
<text x="749.9" y="391.5">18</text>
<text x="783.1" y="391.5">2-5530843-7</text>
<text x="453.6" y="399.4">-</text>
<text x="532.2" y="399.4">3.586</text>
<text x="563.9" y="399.4">,125</text>
<text x="592.5" y="399.4">3.400</text>
<text x="622.7" y="399.4">3.600</text>
<text x="652.9" y="399.4">3.650</text>
<text x="683" y="399.4">3.760</text>
<text x="716" y="399.4">34</text>
<text x="749.9" y="399.4">35</text>
<text x="783.1" y="399.4">2-5530843-3</text>
<text x="453.6" y="407.3">-</text>
<text x="532.2" y="407.3">5.086</text>
<text x="563.9" y="407.3">.187</text>
<text x="592.5" y="407.3">4.900</text>
<text x="622.7" y="407.3">5.100</text>
<text x="652.9" y="407.3">5.150</text>
<text x="683" y="407.3">5.260</text>
<text x="716" y="407.3">49</text>
<text x="749.9" y="407.3">50</text>
<text x="783.1" y="407.3">2-5530843-2</text>
<text x="453.6" y="415.3">-</text>
<text x="532.2" y="415.3">4.086</text>
<text x="563.9" y="415.3">.187</text>
<text x="592.5" y="415.3">3.900</text>
<text x="622.7" y="415.3">4.100</text>
<text x="652.9" y="415.3">4.150</text>
<text x="683" y="415.3">4.260</text>
<text x="716" y="415.3">39</text>
<text x="749.9" y="415.3">40</text>
<text x="783.1" y="415.3">2-5530843-0</text>
<text x="453.6" y="423.2">-</text>
<text x="532.2" y="423.2">3.086</text>
<text x="563.9" y="423.2">.187</text>
<text x="592.5" y="423.2">2.900</text>
<text x="622.7" y="423.2">3.100</text>
<text x="652.9" y="423.2">3.150</text>
<text x="683" y="423.2">3.260</text>
<text x="716" y="423.2">29</text>
<text x="749.9" y="423.2">30</text>
<text x="783.1" y="423.2">1-5530843-8</text>
<text x="453.6" y="431.1">-</text>
<text x="532.2" y="431.1">2.586</text>
<text x="563.9" y="431.1">.187</text>
<text x="592.5" y="431.1">2.400</text>
<text x="622.7" y="431.1">2.600</text>
<text x="652.9" y="431.1">2.650</text>
<text x="683" y="431.1">2.760</text>
<text x="716" y="431.1">24</text>
<text x="749.9" y="431.1">25</text>
<text x="783.1" y="431.1">1-5530843-6</text>
<text x="453.6" y="439.1">-</text>
<text x="532.2" y="439.1">4.386</text>
<text x="563.9" y="439.1">,125</text>
<text x="592.5" y="439.1">4.200</text>
<text x="622.7" y="439.1">4.400</text>
<text x="652.9" y="439.1">4.450</text>
<text x="683" y="439.1">4.560</text>
<text x="716" y="439.1">42</text>
<text x="749.9" y="439.1">43</text>
<text x="783.1" y="439.1">1-5530843-0</text>
<text x="453.6" y="447">-</text>
<text x="532.2" y="447">3.686</text>
<text x="563.9" y="447">,125</text>
<text x="592.5" y="447">3.500</text>
<text x="622.7" y="447">3.700</text>
<text x="652.9" y="447">3.750</text>
<text x="683" y="447">3.860</text>
<text x="716" y="447">35</text>
<text x="749.9" y="447">36</text>
<text x="786.2" y="447">5530843-8</text>
<text x="453.6" y="455">-</text>
<text x="532.2" y="455">3.086</text>
<text x="563.9" y="455">,125</text>
<text x="592.5" y="455">2.900</text>
<text x="622.7" y="455">3.100</text>
<text x="652.9" y="455">3.150</text>
<text x="683" y="455">3.260</text>
<text x="716" y="455">29</text>
<text x="749.9" y="455">30</text>
<text x="786.2" y="455">5530843-7</text>
<text x="453.6" y="462.9">-</text>
<text x="532.2" y="462.9">2.886</text>
<text x="563.9" y="462.9">,125</text>
<text x="592.5" y="462.9">2.700</text>
<text x="622.7" y="462.9">2.900</text>
<text x="652.9" y="462.9">2.950</text>
<text x="683" y="462.9">3.060</text>
<text x="716" y="462.9">27</text>
<text x="749.9" y="462.9">28</text>
<text x="786.2" y="462.9">5530843-6</text>
<text x="453.6" y="470.8">-</text>
<text x="532.2" y="470.8">2.586</text>
<text x="563.9" y="470.8">,125</text>
<text x="592.5" y="470.8">2.400</text>
<text x="622.7" y="470.8">2.600</text>
<text x="652.9" y="470.8">2.650</text>
<text x="683" y="470.8">2.760</text>
<text x="716" y="470.8">24</text>
<text x="749.9" y="470.8">25</text>
<text x="786.2" y="470.8">5530843-5</text>
<text x="453.6" y="478.8">-</text>
<text x="532.2" y="478.8">2.286</text>
<text x="563.9" y="478.8">,125</text>
<text x="592.5" y="478.8">2.100</text>
<text x="622.7" y="478.8">2.300</text>
<text x="652.9" y="478.8">2.350</text>
<text x="683" y="478.8">2.460</text>
<text x="716" y="478.8">21</text>
<text x="749.9" y="478.8">22</text>
<text x="786.2" y="478.8">5530843-4</text>
<text x="453.6" y="486.7">-</text>
<text x="532.2" y="486.7">1.886</text>
<text x="563.9" y="486.7">,125</text>
<text x="592.5" y="486.7">1.700</text>
<text x="622.7" y="486.7">1.900</text>
<text x="652.9" y="486.7">1.950</text>
<text x="683" y="486.7">2.060</text>
<text x="716" y="486.7">17</text>
<text x="749.9" y="486.7">18</text>
<text x="786.2" y="486.7">5530843-3</text>
<text x="453.6" y="494.6">-</text>
<text x="532.2" y="494.6">1.586</text>
<text x="563.9" y="494.6">,125</text>
<text x="592.5" y="494.6">1.400</text>
<text x="622.7" y="494.6">1.600</text>
<text x="652.9" y="494.6">1.650</text>
<text x="683" y="494.6">1.760</text>
<text x="716" y="494.6">14</text>
<text x="749.9" y="494.6">15</text>
<text x="786.2" y="494.6">5530843-2</text>
<text x="453.6" y="502.6">-</text>
<text x="532.2" y="502.6">1.286</text>
<text x="563.9" y="502.6">,125</text>
<text x="592.5" y="502.6">1.100</text>
<text x="622.7" y="502.6">1.300</text>
<text x="652.9" y="502.6">1.350</text>
<text x="683" y="502.6">1.460</text>
<text x="716" y="502.6">11</text>
<text x="749.9" y="502.6">12</text>
<text x="786.2" y="502.6">5530843-1</text>
<text x="431.9" y="514">BOARD RETENTION</text>
<text x="743.7" y="514">NO. OF</text>
<text x="342.5" y="517">OMITTED</text>
<text x="430.4" y="519.9">FEATURE LOCATION</text>
<text x="500.5" y="519.9">FINISH</text>
<text x="746.8" y="519.9">DUAL</text>
<text x="793.9" y="517">PART</text>
<text x="348.7" y="522.9">PIN</text>
<text x="433.5" y="525.9">(SEE DETAIL Y)</text>
<text x="739.1" y="525.9">POSITIONS</text>
<text x="790.8" y="522.9">NUMBER</text>
<text x="817.8" y="581.2">F4</text>
</g>
<g font-size="4.6">
<text x="734.4" y="550.4">CONNECTOR ASSEMBLY</text>
<text x="734.4" y="555.4">STANDARD EDGE II,</text>
<text x="734.4" y="560.4">.100 CENTERLINE</text>
<text x="729.1" y="573.1">00779</text>
<text x="755.1" y="573">5530843</text>
<text x="814.7" y="573">-</text>
</g>
<g font-size="4.1">
<text x="51.5" y="8.5">8</text>
<text x="159.5" y="8.5">7</text>
<text x="267.4" y="8.5">6</text>
<text x="352.8" y="8.5">5</text>
<text x="460.7" y="8.5">4</text>
<text x="568.7" y="8.5">3</text>
<text x="676.6" y="8.5">2</text>
<text x="784.6" y="8.5">1</text>
<text x="3.9" y="107.2">D</text>
<text x="832.2" y="107.2">D</text>
<text x="3.9" y="246.9">C</text>
<text x="307.5" y="247.7">3,4,5,6,9,10,13,14,17,18,19,20, 21,22</text>
<text x="832.2" y="246.9">C</text>
<text x="306.3" y="299.9">19,20,21,22,23,24,27,28,31,32,35,36,39</text>
<text x="306.3" y="304.6">40,43,44,45,46,47,48,51,52,55,56,59,60</text>
<text x="3.9" y="386.6">B</text>
<text x="832.2" y="386.6">B</text>
<text x="3.9" y="526.3">A</text>
<text x="832.2" y="526.3">A</text>
</g>
<g font-size="3.9">
<text x="508.9" y="249.1">6</text>
<text x="508.2" y="260.4">6</text>
<text x="508" y="270.3">6</text>
<text x="508.3" y="282">6</text>
<text x="510.4" y="293.1">6</text>
<text x="504.1" y="303.6">6</text>
<text x="510" y="313.6">6</text>
<text x="503.6" y="321.3">6</text>
<text x="510.9" y="329.5">6</text>
<text x="504.1" y="337.2">6</text>
<text x="507.7" y="344.9">5</text>
<text x="511.8" y="353.5">6</text>
<text x="242.5" y="360.2">7</text>
<text x="505" y="361.3">6</text>
<text x="510.9" y="369">6</text>
<text x="504.5" y="377.6">6</text>
<text x="511.8" y="384">6</text>
<text x="506.8" y="392.1">5</text>
<text x="504.1" y="400.3">6</text>
<text x="510.4" y="408.5">6</text>
<text x="503.6" y="416.2">6</text>
<text x="510.9" y="423.9">6</text>
<text x="504.5" y="432.6">6</text>
<text x="510.9" y="439.8">6</text>
<text x="505.9" y="448.4">6</text>
<text x="508.6" y="456.2">6</text>
<text x="507.7" y="463">6</text>
<text x="508.2" y="470.2">6</text>
<text x="508.6" y="479.3">6</text>
<text x="508.2" y="488">6</text>
<text x="507.7" y="496.1">6</text>
<text x="507.7" y="504.3">6</text>
<text x="694.8" y="573.5">-</text>
<text x="774.2" y="581.1">4:1</text>
<text x="795.1" y="581.1">3</text>
<text x="805.3" y="581.1">4</text>
</g>
<g font-size="3.3">
<text x="707.7" y="30">SEE SHEET 1</text>
<text x="698.2" y="30.1">-</text>
<text x="810.2" y="30.3">-</text>
<text x="820.2" y="30.3">-</text>
<text x="699.1" y="534">30OCT2009</text>
<text x="678.3" y="537">AWF/GRZYBOWSKI</text>
<text x="779.5" y="538.9">TE Connectivity</text>
<text x="678.3" y="543.3">E.HOWARD</text>
<text x="715.1" y="540.3">-</text>
<text x="609.9" y="550.3">INCHES</text>
<text x="678.3" y="549.7">M.PERCHERKE</text>
<text x="699.1" y="546.7">30OCT2009</text>
<text x="681" y="558.7">108-9039</text>
<text x="681" y="568">114-13018</text>
<text x="614.3" y="575.3">-</text>
<text x="653.1" y="575.3">-</text>
<text x="614.3" y="579.5">-</text>
<text x="653.1" y="579.5">-</text>
<text x="675.9" y="579.8">CUSTOMER DRAWING</text>
</g>
<g font-size="2.9">
<text x="737.9" y="16.5">REVISIONS</text>
<text x="16.4" y="21.6">C</text>
</g>
<g font-size="2.6">
<text x="797.2" y="30.1">-</text>
<text x="655.2" y="553.4">-</text>
<text x="655.2" y="556.4">-</text>
<text x="655.2" y="559.4">.005</text>
<text x="655.2" y="562.4">-</text>
<text x="655.2" y="565.3">-</text>
<text x="664.7" y="568.3">2</text>
</g>
<text font-size="2.5" x="606.9" y="534.8">THIS DRAWING IS A CONTROLLED DOCUMENT.</text>
<g font-size="2.2">
<text x="637.1" y="553.3">0 PLC</text>
<text x="637.1" y="556.3">1 PLC</text>
<text x="637.1" y="559.2">2 PLC</text>
<text x="637.1" y="562.2">3 PLC</text>
<text x="637.1" y="565.2">4 PLC</text>
<text x="637.1" y="568.2">ANGLES</text>
</g>
<g font-size="2">
<text x="16.9" y="15.3">THIS DRAWING IS UNPUBLISHED.</text>
<text x="94.2" y="15.3">RELEASED FOR PUBLICATION</text>
<text x="159.2" y="15.3">20</text>
<text x="21.6" y="21.2">COPYRIGHT</text>
<text x="35.1" y="21.2">20</text>
<text x="50.6" y="21.2">BY -</text>
<text x="102.5" y="20.1">ALL RIGHTS RESERVED.</text>
<text x="690.4" y="22.6">P</text>
<text x="697.3" y="22.6">LTR</text>
<text x="739.5" y="22.6">DESCRIPTION</text>
<text x="795.9" y="22.6">DATE</text>
<text x="810.1" y="22.6">DWN</text>
<text x="819.4" y="22.6">APVD</text>
<text x="676.1" y="533.6">DWN</text>
<text x="676.1" y="539.9">CHK</text>
<text x="609.4" y="544.6">DIMENSIONS:</text>
<text x="643.9" y="544.5">TOLERANCES UNLESS</text>
<text x="641.8" y="546.6">OTHERWISE SPECIFIED:</text>
<text x="676.1" y="546.3">APVD</text>
<text x="720.1" y="546.3">NAME</text>
<text x="676.1" y="552.6">PRODUCT SPEC</text>
<text x="676.1" y="561.9">APPLICATION SPEC</text>
<text x="721.3" y="565.3">SIZE</text>
<text x="731.3" y="565.3">CAGE CODE</text>
<text x="747" y="565.3">DRAWING NO</text>
<text x="807.5" y="565.3">RESTRICTED TO</text>
<text x="598.6" y="571">MATERIAL</text>
<text x="637.5" y="571">FINISH</text>
<text x="676.1" y="571.2">WEIGHT</text>
<text x="762.9" y="578">SCALE</text>
<text x="784.1" y="578">SHEET</text>
<text x="801.6" y="578">OF</text>
<text x="813.5" y="578">REV</text>
<text x="12.4" y="585.4">4805 (3/13)</text>
</g>
</svg>
